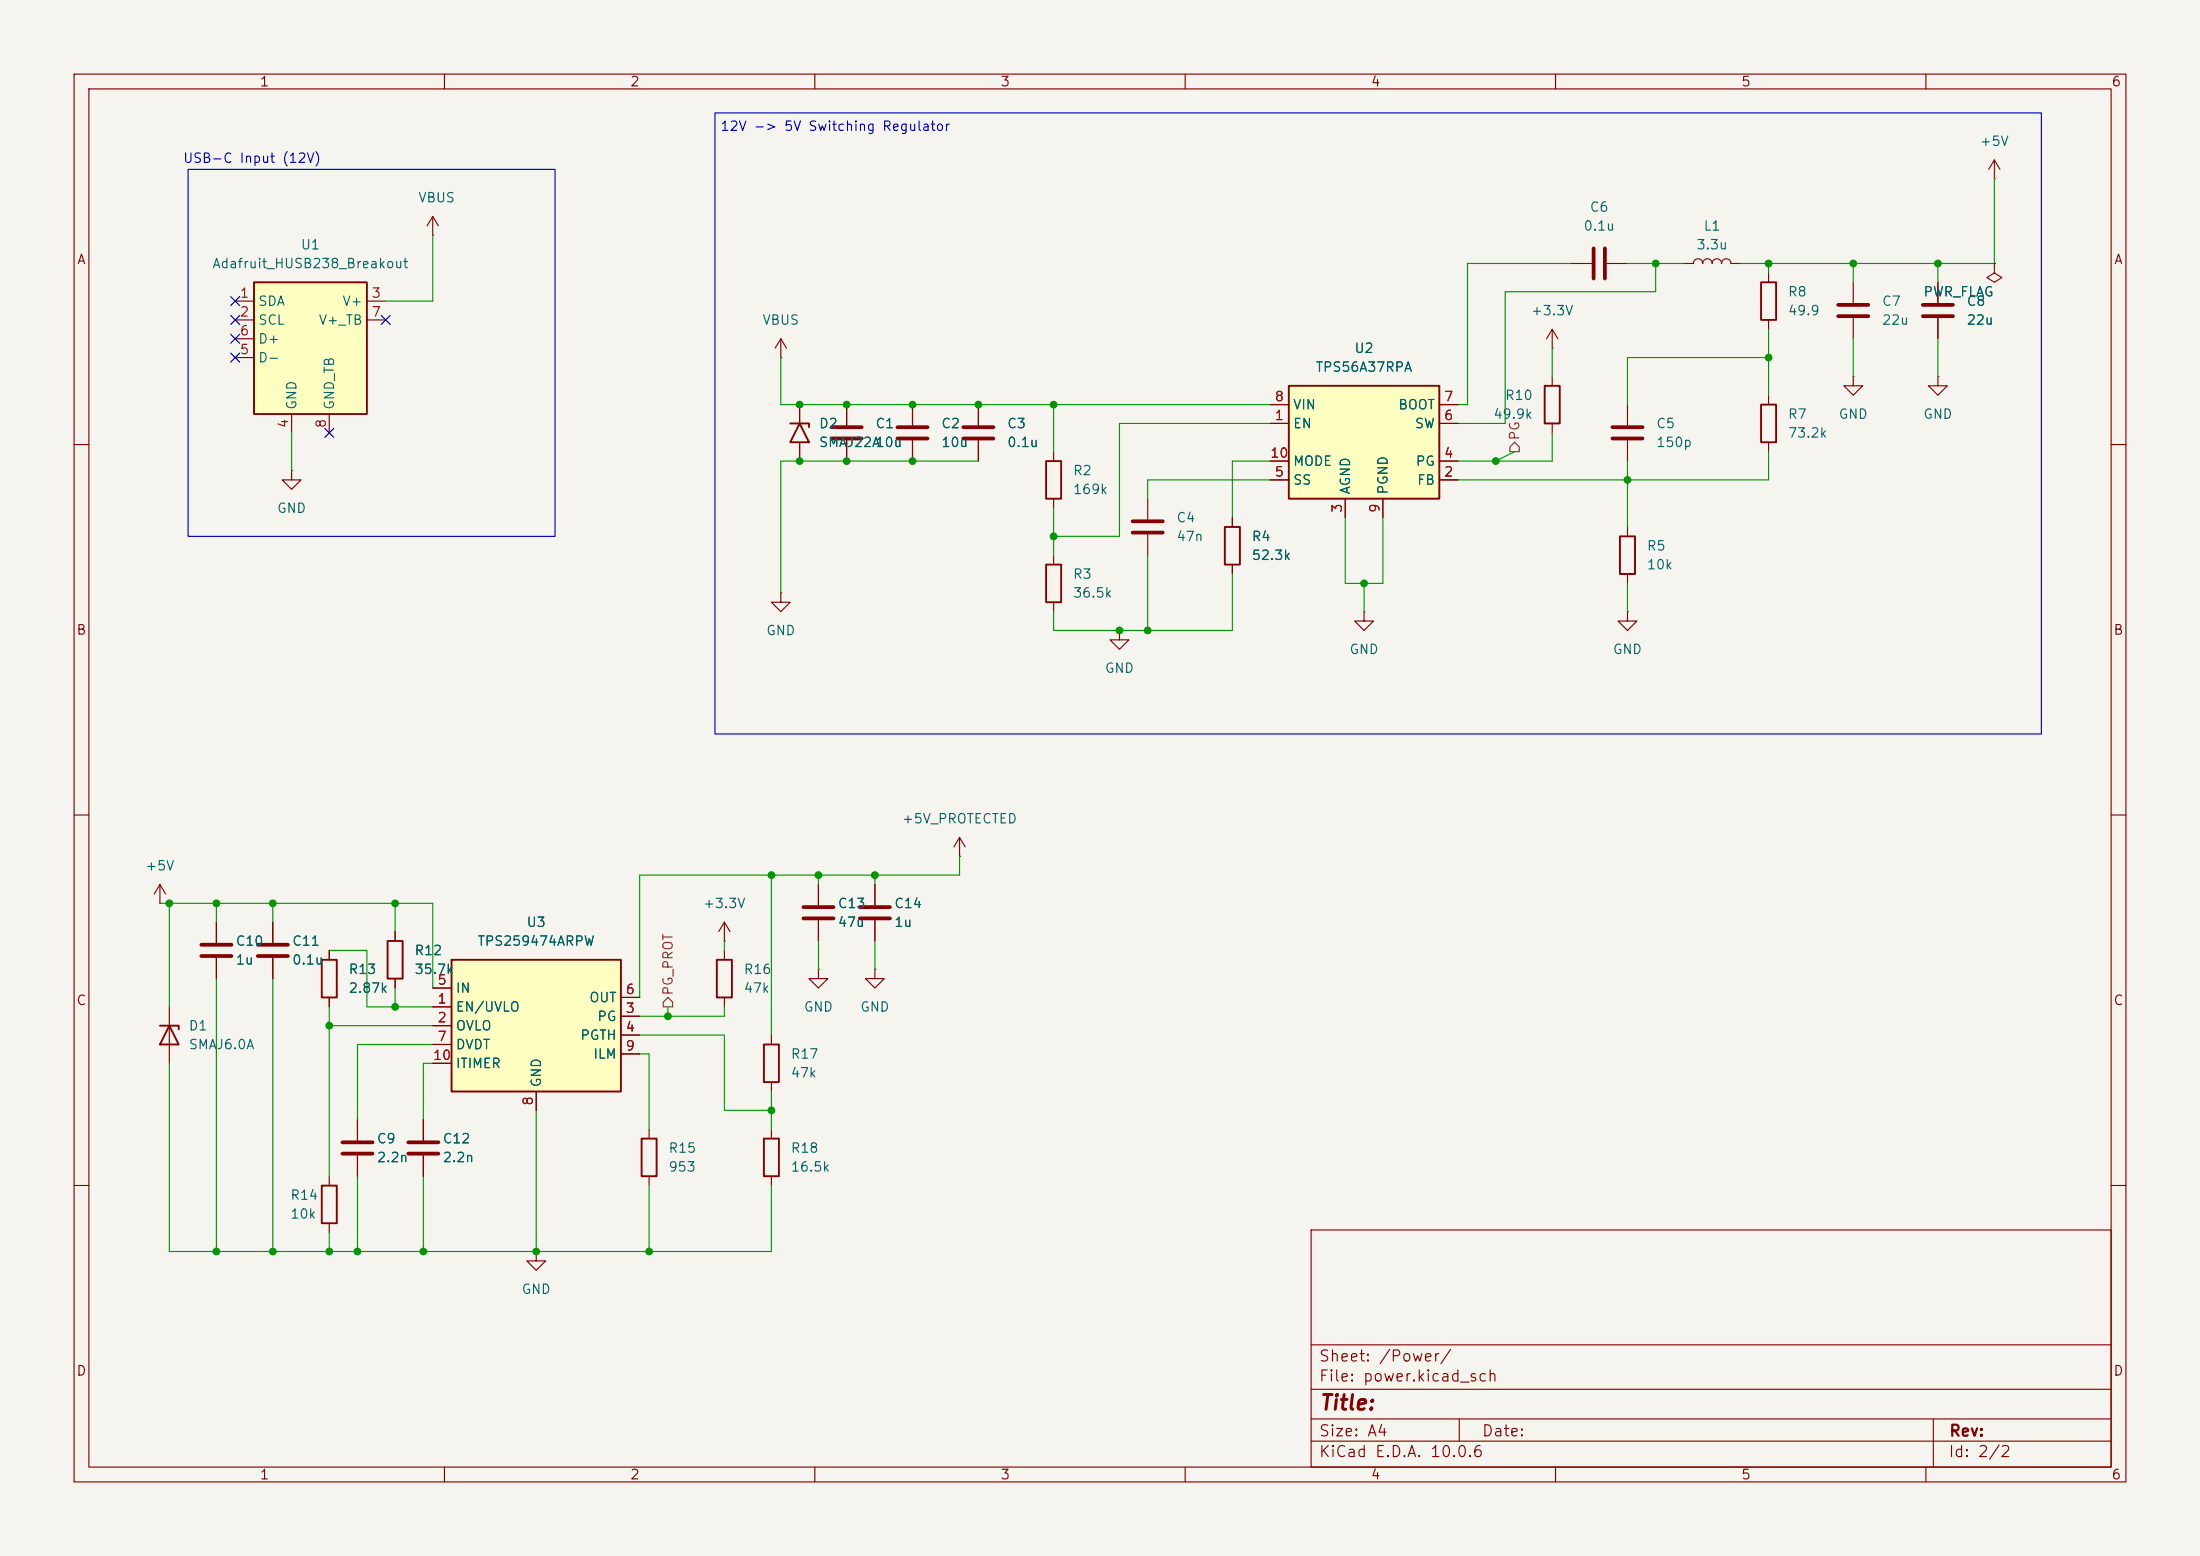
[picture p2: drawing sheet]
<svg xmlns="http://www.w3.org/2000/svg" width="297mm" height="210mm" viewBox="0 0 297 210" stroke-linecap="round" stroke-linejoin="round" font-family="sans-serif">
<path d="M0 0h297v210h-297z" fill="#f5f4ef" stroke="#f5f4ef" stroke-width=".14"/>
<g fill="none" stroke="#840000" stroke-width=".15">
<path d="M10 10h277v190h-277zM12 12h273v186h-273zM60 10v2M110 10v2M160 10v2M210 10v2M260 10v2M10 60h2M142.2 61v1.2M142.2 67.3v1.3M142.2 74.9v1.3M285 60h2"/>
<path d="M142.2 81.3v1.3M151.1 85.1v1.3h1.3l-1.3 1.2-1.2-1.2h1.2M151.1 85.1h.1M10 110h2M21.6 119.4l-.8 1.3M21.6 119.4l.8 1.3M21.6 119.4v2.5M110.5 119.4v2.8M118.1 119.4v2.8M129.5 115.6h.1M129.5 113l-.7 1.3M129.5 113l.8 1.3"/>
<path d="M129.5 113v2.6M285 110h2M21.6 121.9h.1M22.9 135.9v7.6M97.8 127h.1M97.8 124.5l-.8 1.2M97.8 124.5l.8 1.2M97.8 124.5v2.5M97.8 128.3v1.2M97.8 134.6v1.3M104.1 139.7v1.3M110.5 130.8v1.3h1.3l-1.3 1.3-1.3-1.3h1.3"/>
<path d="M110.5 130.8h.1M110.5 124.2v2.8M118.1 130.8v1.3h1.3l-1.3 1.3-1.3-1.3h1.3M118.1 130.8h.1M118.1 124.2v2.8M87.6 152.4v1.3M87.6 158.8v1.2M104.1 146.1v1.2M104.1 152.4v1.3M104.1 158.8v1.2M10 160h2M177 166h108v32h-108z"/>
<path d="M285 160h2M60 198v2M110 198v2M160 198v2M177 194.5h108M177 191.5h108M177 187.5h108M177 181.5h108M197 191.5v3M210 198v2M260 198v2M261 191.5v6.5"/>
</g>
<path d="M141.2 76.2h2.1v5.1h-2.1zM141.2 62.2h2.1v5.1h-2.1zM21.6 138.4h2.5v.5M22.9 138.4l1.2 2.6h-2.5zM96.8 129.5h2v5.1h-2zM86.6 153.7h2v5.1h-2zM103.1 141h2.1v5.1h-2.1zM103.1 153.7h2.1v5.1h-2.1z" fill="none" stroke="#840000" stroke-width=".25"/>
<path d="M108.5 122.4h4M108.5 124h4M116.1 122.4h4M116.1 124h4" fill="none" stroke="#840000" stroke-width=".51"/>
<path d="M61 129.5h22.8v17.8h-22.8z" fill="#ffffc2"/>
<path d="M43.4 129.5h2.1v5.1h-2.1zM52.3 127h2.1v5.1h-2.1zM61 129.5h22.8v17.8h-22.8zM43.4 160h2.1v5.1h-2.1z" fill="none" stroke="#840000" stroke-width=".25"/>
<g fill="none" stroke="#840000" stroke-width=".15">
<path d="M29.2 124.5v2.8M29.2 129.3v2.8M36.8 124.5v2.8M36.8 129.3v2.8M44.4 128.3v1.2M44.4 134.6v1.3M53.3 125.7v1.3M53.3 132.1v1.3M58.4 135.9h2.6M58.4 138.4h2.6M58.4 133.4h2.6M83.8 137.2h2.6"/>
<path d="M83.8 139.7h2.6M83.8 134.6h2.6M44.4 158.8v1.2M48.3 151.1v2.8M48.3 156v2.8M57.1 151.1v2.8M57.1 156v2.8M58.4 141h2.6M58.4 143.5h2.6M72.4 147.3v2.6M83.8 142.2h2.6M44.4 165.1v1.3"/>
<path d="M72.4 168.9v1.3h1.3l-1.3 1.3-1.3-1.3h1.3M72.4 168.9h.1"/>
</g>
<path d="M27.2 127.5h4M27.2 129h4M34.8 127.5h4.1M34.8 129h4.1M46.2 154.2h4.1M46.2 155.7h4.1M55.1 154.2h4.1M55.1 155.7h4.1" fill="none" stroke="#840000" stroke-width=".51"/>
<path d="M34.3 38.1h15.2v17.8h-15.2z" fill="#ffffc2"/>
<path d="M34.3 38.1h15.2v17.8h-15.2zM237.7 38.1h2.1v5.1h-2.1zM106.7 57.2h2.5v.5M107.9 57.2l1.3 2.5h-2.5zM208.5 52.1h2.1v5.1h-2.1zM237.7 54.6h2.1v5.1h-2.1zM218.7 72.4h2v5.1h-2z" fill="none" stroke="#840000" stroke-width=".25"/>
<g fill="none" stroke="#840000" stroke-width=".15">
<path d="M58.4 31.8h.1M58.4 29.2l-.7 1.3M58.4 29.2l.8 1.3M58.4 29.2v2.6M212.1 35.6h2.8M216.9 35.6h2.8M227.3 35.6h1.3a.64 .64 0 0 1 .6-.7 .64 .64 0 0 1 .7 .7 .64 .64 0 0 1 .6-.7 .64 .64 0 0 1 .6 .7 .64 .64 0 0 1 .7-.7 .64 .64 0 0 1 .6 .7 .64 .64 0 0 1 .6-.7 .64 .64 0 0 1 .7 .7h1.2M238.8 36.8v1.3M250.2 38.1v2.8M261.6 38.1v2.8M269.2 24.1h.1M269.2 35.6v1.2l1.1 .7-1.1 .6-1-.6 1-.7"/>
<path d="M269.2 35.6h.1M269.2 21.6l-.7 1.3M269.2 21.6l.8 1.3M269.2 21.6v2.5M31.7 40.6h2.6M31.7 43.2h2.6M31.7 48.3h2.6M31.7 45.7h2.6M39.4 55.9v2.5M44.4 55.9v2.5M49.5 40.6h2.6M49.5 43.2h2.6"/>
<path d="M105.4 48.3h.1M105.4 45.7l-.8 1.3M105.4 45.7l.8 1.3M105.4 45.7v2.6M107.9 54.6v2.6M107.9 59.7v2.5M114.3 54.6v2.8M114.3 59.4v2.8M123.2 54.6v2.8M123.2 59.4v2.8M132.1 54.6v2.8M132.1 59.4v2.8"/>
<path d="M209.5 50.8v1.3M209.5 57.2v1.2M219.7 54.6v2.8M219.7 59.4v2.8M238.8 43.2v1.3M238.8 53.3v1.3M238.8 59.7v1.3M250.2 50.8v1.3h1.3l-1.3 1.2-1.3-1.2h1.3M250.2 50.8h.1M250.2 42.9v2.8M261.6 50.8v1.3h1.3l-1.3 1.2-1.3-1.2h1.3M261.6 50.8h.1"/>
<path d="M261.6 42.9v2.8M39.4 63.5v1.3h1.2l-1.2 1.2-1.3-1.2h1.3M39.4 63.5h.1M219.7 71.1v1.3M219.7 77.5v1.2M105.4 80v1.3h1.3l-1.3 1.3-1.3-1.3h1.3M105.4 80h.1"/>
</g>
<g fill="none" stroke="#840000" stroke-width=".51">
<path d="M215.1 33.5v4.1M216.7 33.5v4.1M112.3 57.7h4M112.3 59.2h4M121.2 57.7h4M121.2 59.2h4M130 57.7h4.1M130 59.2h4.1M217.7 57.7h4M217.7 59.2h4M248.2 42.7h4M248.2 41.1h4"/>
<path d="M259.6 42.7h4.1M259.6 41.1h4.1"/>
</g>
<path d="M174 52.1h20.3v15.2h-20.3z" fill="#ffffc2"/>
<path d="M174 52.1h20.3v15.2h-20.3zM165.4 71.1h2v5.1h-2z" fill="none" stroke="#840000" stroke-width=".25"/>
<g fill="none" stroke="#840000" stroke-width=".15">
<path d="M261.6 38.1v2.8M269.2 35.6h.1M107.9 54.6v2.6M107.9 59.7v2.5M114.3 54.6v2.8M114.3 59.4v2.8M123.2 54.6v2.8M123.2 59.4v2.8M132.1 54.6v2.8M132.1 59.4v2.8M171.4 57.2h2.6M171.4 54.6h2.6"/>
<path d="M194.3 57.2h2.5M194.3 54.6h2.5M209.5 47h.1M209.5 44.5l-.7 1.2M209.5 44.5l.8 1.2M209.5 44.5v2.5M261.6 42.9v2.8M154.9 67.3v2.8M154.9 72.1v2.8M166.4 69.9v1.2M166.4 76.2v1.3M171.4 64.8h2.6"/>
<path d="M171.4 62.2h2.6M181.6 67.3v2.6M186.7 67.3v2.6M194.3 64.8h2.5M194.3 62.2h2.5M184.1 82.6v1.2h1.3l-1.3 1.3-1.2-1.3h1.2M184.1 82.6h.1M219.7 82.6v1.2h1.3l-1.3 1.3-1.3-1.3h1.3M219.7 82.6h.1M110.5 119.4v2.8M118.1 119.4v2.8M29.2 124.5v2.8"/>
<path d="M29.2 129.3v2.8M36.8 124.5v2.8M36.8 129.3v2.8M44.4 128.3v1.2M44.4 134.6v1.3M53.3 125.7v1.3M53.3 132.1v1.3M58.4 135.9h2.6M58.4 138.4h2.6M58.4 133.4h2.6M83.8 137.2h2.6M83.8 139.7h2.6"/>
<path d="M83.8 134.6h2.6M110.5 124.2v2.8M118.1 124.2v2.8M48.3 151.1v2.8M48.3 156v2.8M57.1 151.1v2.8M57.1 156v2.8M58.4 141h2.6M58.4 143.5h2.6M72.4 147.3v2.6M83.8 142.2h2.6"/>
</g>
<path d="M152.9 70.4h4.1M152.9 71.9h4.1" fill="none" stroke="#840000" stroke-width=".51"/>
<path d="M204.5 59.7l.6 .6v.7h-1.3v-.7zM90.2 134.6l.6 .7v.6h-1.3v-.6z" fill="none" stroke="#725600" stroke-width=".15"/>
<g fill="none" stroke="#009600" stroke-width=".15">
<path d="M58.4 31.8v8.8h-6.3M212.1 35.6h-14v19h-1.3M219.7 35.6h7.6M223.5 35.6v3.8h-20.3v17.8h-6.4M238.8 35.6v1.2M250.2 35.6v2.5M261.6 35.6v2.5M269.2 24.1v11.5h-34.3M39.4 58.4v5.1M105.4 48.3v6.3h66M142.2 54.6v6.4M171.4 57.2h-20.3v15.2h-8.9"/>
<path d="M209.5 58.4v3.8h-12.7M209.5 47v3.8M238.8 44.5v8.8M238.8 48.3h-19.1v6.3M250.2 45.7v5.1M261.6 45.7v5.1M132.1 62.2h-26.7v17.8M142.2 68.6v6.3M154.9 74.9v10.2M166.4 77.5v7.6h-24.2v-2.5M171.4 62.2h-5v7.7M171.4 64.8h-16.5v2.5"/>
<path d="M181.6 69.9v8.8h5.1v-8.8M184.1 78.7v3.9M204.5 61l-2.6 1.2M219.7 62.2v8.9M219.7 78.7v3.9M238.8 61v3.8h-42M104.1 118.1v21.6M110.5 118.1v1.3M118.1 118.1v1.3M129.5 115.6v2.5h-43.1v16.5M21.6 121.9h36.8v11.5M22.9 121.9v14"/>
<path d="M29.2 121.9v2.6M29.2 132.1v36.8M36.8 121.9v2.6M36.8 132.1v36.8M44.4 128.3h5.1v7.6h8.9M44.4 135.9v22.9M44.4 138.4h14M53.3 121.9v3.8M53.3 133.4v2.5M86.4 139.7h11.4v10.2h6.3M90.2 135.9v1.3M97.8 127v1.3"/>
<path d="M97.8 135.9v1.3h-11.4M110.5 127v3.8M118.1 127v3.8M22.9 143.5v25.4h81.2v-8.9M48.3 158.8v10.1M57.1 158.8v10.1M58.4 143.5h-1.3v7.6M58.4 141h-10.1v10.1M72.4 149.9v19M86.4 142.2h1.2v10.2M104.1 147.3v5.1M44.4 166.4v2.5"/>
<path d="M87.6 160v8.9"/>
</g>
<path d="M31.1 47.7l1.3 1.2M31.1 45.1l1.3 1.2M31.1 40l1.3 1.2M31.1 42.6l1.3 1.2M32.4 47.7l-1.3 1.2M32.4 45.1l-1.3 1.2M32.4 40l-1.3 1.2M32.4 42.6l-1.3 1.2M43.8 57.8l1.3 1.2M45.1 57.8l-1.3 1.2M51.5 42.6l1.2 1.2M52.7 42.6l-1.2 1.2" fill="none" stroke="#000084" stroke-width=".15"/>
<path d="M96.5 15.2h179.1v83.9h-179.1zM25.4 22.9h49.5v49.5h-49.5z" fill="none" stroke="#0000c2" stroke-width=".15"/>
<g fill="#009600" stroke="#009600" stroke-width=".14">
<circle cx="201.9" cy="62.2" r=".46"/>
<circle cx="36.8" cy="121.9" r=".46"/>
<circle cx="53.3" cy="121.9" r=".46"/>
<circle cx="29.2" cy="121.9" r=".46"/>
<circle cx="22.9" cy="121.9" r=".46"/>
<circle cx="53.3" cy="135.9" r=".46"/>
<circle cx="107.9" cy="54.6" r=".46"/>
<circle cx="123.2" cy="54.6" r=".46"/>
<circle cx="114.3" cy="54.6" r=".46"/>
<circle cx="132.1" cy="54.6" r=".46"/>
<circle cx="123.2" cy="62.2" r=".46"/>
<circle cx="107.9" cy="62.2" r=".46"/>
<circle cx="114.3" cy="62.2" r=".46"/>
<circle cx="36.8" cy="168.9" r=".46"/>
<circle cx="44.4" cy="168.9" r=".46"/>
<circle cx="29.2" cy="168.9" r=".46"/>
<circle cx="48.3" cy="168.9" r=".46"/>
<circle cx="57.1" cy="168.9" r=".46"/>
<circle cx="44.4" cy="138.4" r=".46"/>
<circle cx="87.6" cy="168.9" r=".46"/>
<circle cx="72.4" cy="168.9" r=".46"/>
<circle cx="90.2" cy="137.2" r=".46"/>
<circle cx="104.1" cy="118.1" r=".46"/>
<circle cx="104.1" cy="149.9" r=".46"/>
<circle cx="261.6" cy="35.6" r=".46"/>
<circle cx="238.8" cy="35.6" r=".46"/>
<circle cx="238.8" cy="48.3" r=".46"/>
<circle cx="250.2" cy="35.6" r=".46"/>
<circle cx="223.5" cy="35.6" r=".46"/>
<circle cx="219.7" cy="64.8" r=".46"/>
<circle cx="110.5" cy="118.1" r=".46"/>
<circle cx="118.1" cy="118.1" r=".46"/>
<circle cx="154.9" cy="85.1" r=".46"/>
<circle cx="151.1" cy="85.1" r=".46"/>
<circle cx="142.2" cy="72.4" r=".46"/>
<circle cx="184.1" cy="78.7" r=".46"/>
<circle cx="142.2" cy="54.6" r=".46"/>
</g>
<text font-size="2" fill="#840000" x="178" y="190.8">Title:</text>
<g font-size="1.5" fill="#840000">
<text x="178" y="184.1">Sheet: /Power/</text>
<text x="178" y="186.8">File: power.kicad_sch</text>
<text x="178" y="197">KiCad E.D.A. 10.0.6</text>
<text x="178" y="194.2">Size: A4</text>
<text x="200" y="194.2">Date:</text>
<text x="263" y="197">Id: 2/2</text>
<text x="263" y="194.2">Rev:</text>
</g>
<g font-size="1.3" fill="#840000">
<text x="35" y="12">1</text>
<text x="85" y="12">2</text>
<text x="135" y="12">3</text>
<text x="185" y="12">4</text>
<text x="235" y="12">5</text>
<text x="285" y="12">6</text>
<text x="10.3" y="36">A</text>
<text x="285.3" y="36">A</text>
<text x="10.2" y="86">B</text>
<text x="285.2" y="86">B</text>
<text x="10.2" y="136">C</text>
<text x="285.2" y="136">C</text>
<text x="10.2" y="186">D</text>
<text x="285.2" y="186">D</text>
<text x="35" y="200">1</text>
<text x="85" y="200">2</text>
<text x="135" y="200">3</text>
<text x="185" y="200">4</text>
<text x="235" y="200">5</text>
<text x="285" y="200">6</text>
</g>
<g font-size="1.3" fill="#0000c2">
<text x="97.2" y="18">12V -&gt; 5V Switching Regulator</text>
<text x="24.6" y="22.3">USB-C Input (12V)</text>
</g>
<g font-size="1.3" fill="#006464">
<text x="267.2" y="20">+5V</text>
<text x="56.4" y="27.6">VBUS</text>
<text x="214.5" y="28.9">C6</text>
<text x="40.5" y="34">U1</text>
<text x="213.7" y="31.4">0.1u</text>
<text x="228.9" y="34">3.3u</text>
<text x="229.9" y="31.4">L1</text>
<text x="28.6" y="36.5">Adafruit_HUSB238_Breakout</text>
<text x="34.8" y="41.6">SDA</text>
<text x="46.1" y="41.6">V+</text>
<text x="241.3" y="40.3">R8</text>
<text x="254" y="41.6">C7</text>
<text x="259.6" y="40.3">PWR_FLAG</text>
<text x="265.4" y="41.6">C8</text>
<text x="34.8" y="44.1">SCL</text>
<text x="34.8" y="46.7">D+</text>
<text x="42.9" y="44.1">V+_TB</text>
<text x="102.8" y="44.1">VBUS</text>
<text x="182.8" y="48">U2</text>
<text x="206.6" y="42.9">+3.3V</text>
<text x="241.3" y="42.9">49.9</text>
<text x="254" y="44.1">22u</text>
<text x="265.4" y="44.1">22u</text>
<text x="34.8" y="49.2">D-</text>
<text x="177.5" y="50.5">TPS56A37RPA</text>
<text x="40.3" y="55.4" transform="rotate(-90 40.3 55.4)">GND</text>
<text x="45.4" y="55.4" transform="rotate(-90 45.4 55.4)">GND_TB</text>
<text x="110.5" y="58.1">D2</text>
<text x="118.1" y="58.1">C1</text>
<text x="127" y="58.1">C2</text>
<text x="135.9" y="58.1">C3</text>
<text x="174.5" y="58.1">EN</text>
<text x="174.5" y="55.6">VIN</text>
<text x="188.7" y="55.6">BOOT</text>
<text x="190.9" y="58.1">SW</text>
<text x="201.5" y="56.8">49.9k</text>
<text x="203.1" y="54.3">R10</text>
<text x="223.5" y="58.1">C5</text>
<text x="241.3" y="56.8">R7</text>
<text x="241.3" y="59.4">73.2k</text>
<text x="248.1" y="56.8">GND</text>
<text x="259.6" y="56.8">GND</text>
<text x="110.5" y="60.7">SMAJ22A</text>
<text x="118.1" y="60.7">10u</text>
<text x="127" y="60.7">10u</text>
<text x="135.9" y="60.7">0.1u</text>
<text x="144.8" y="64.5">R2</text>
<text x="174.5" y="65.7">SS</text>
<text x="174.5" y="63.2">MODE</text>
<text x="191" y="63.2">PG</text>
<text x="191.2" y="65.7">FB</text>
<text x="223.5" y="60.7">150p</text>
<text x="37.3" y="69.5">GND</text>
<text x="144.8" y="67">169k</text>
<text x="158.7" y="70.8">C4</text>
<text x="182.6" y="66.8" transform="rotate(-90 182.6 66.8)">AGND</text>
<text x="187.7" y="66.8" transform="rotate(-90 187.7 66.8)">PGND</text>
<text x="158.7" y="73.4">47n</text>
<text x="168.9" y="73.4">R4</text>
<text x="168.9" y="75.9">52.3k</text>
<text x="222.2" y="74.6">R5</text>
<text x="222.2" y="77.2">10k</text>
<text x="144.8" y="78.4">R3</text>
<text x="144.8" y="81">36.5k</text>
<text x="103.3" y="86.1">GND</text>
<text x="182.1" y="88.6">GND</text>
<text x="217.6" y="88.6">GND</text>
<text x="149.1" y="91.1">GND</text>
<text x="121.7" y="111.5">+5V_PROTECTED</text>
<text x="19.5" y="117.8">+5V</text>
<text x="71" y="125.4">U3</text>
<text x="94.8" y="122.9">+3.3V</text>
<text x="113" y="122.9">C13</text>
<text x="113" y="125.4">47u</text>
<text x="120.6" y="122.9">C14</text>
<text x="120.6" y="125.4">1u</text>
<text x="31.7" y="128">C10</text>
<text x="31.7" y="130.5">1u</text>
<text x="39.4" y="128">C11</text>
<text x="39.4" y="130.5">0.1u</text>
<text x="47" y="131.8">R13</text>
<text x="55.9" y="129.2">R12</text>
<text x="55.9" y="131.8">35.7k</text>
<text x="64.4" y="128">TPS259474ARPW</text>
<text x="100.3" y="131.8">R16</text>
<text x="47" y="134.3">2.87k</text>
<text x="61.4" y="136.9">EN/UVLO</text>
<text x="61.4" y="134.3">IN</text>
<text x="79.5" y="135.6">OUT</text>
<text x="100.3" y="134.3">47k</text>
<text x="108.4" y="136.9">GND</text>
<text x="116" y="136.9">GND</text>
<text x="25.4" y="139.4">D1</text>
<text x="25.4" y="141.9">SMAJ6.0A</text>
<text x="61.4" y="139.4">OVLO</text>
<text x="61.4" y="141.9">DVDT</text>
<text x="78.2" y="140.7">PGTH</text>
<text x="80" y="143.2">ILM</text>
<text x="80.5" y="138.1">PG</text>
<text x="106.7" y="143.2">R17</text>
<text x="61.4" y="144.5">ITIMER</text>
<text x="73.4" y="146.8" transform="rotate(-90 73.4 146.8)">GND</text>
<text x="106.7" y="145.7">47k</text>
<text x="50.8" y="154.6">C9</text>
<text x="59.7" y="154.6">C12</text>
<text x="90.2" y="155.9">R15</text>
<text x="106.7" y="155.9">R18</text>
<text x="50.8" y="157.2">2.2n</text>
<text x="59.7" y="157.2">2.2n</text>
<text x="90.2" y="158.4">953</text>
<text x="106.7" y="158.4">16.5k</text>
<text x="39.1" y="162.3">R14</text>
<text x="39.1" y="164.8">10k</text>
<text x="70.3" y="175">GND</text>
</g>
<g font-size="1.3" fill="#a90000">
<text x="32.3" y="40.5">1</text>
<text x="50.1" y="40.5">3</text>
<text x="32.3" y="43">2</text>
<text x="32.3" y="45.6">6</text>
<text x="50.1" y="43">7</text>
<text x="32.3" y="48.1">5</text>
<text x="39.2" y="57.9" transform="rotate(-90 39.2 57.9)">4</text>
<text x="44.3" y="57.9" transform="rotate(-90 44.3 57.9)">8</text>
<text x="172" y="57">1</text>
<text x="172" y="54.5">8</text>
<text x="194.8" y="57">6</text>
<text x="194.8" y="54.5">7</text>
<text x="171.4" y="62.1">10</text>
<text x="172" y="64.6">5</text>
<text x="194.8" y="64.6">2</text>
<text x="194.8" y="62.1">4</text>
<text x="181.5" y="69.3" transform="rotate(-90 181.5 69.3)">3</text>
<text x="186.6" y="69.3" transform="rotate(-90 186.6 69.3)">9</text>
<text x="59" y="135.8">1</text>
<text x="59" y="133.2">5</text>
<text x="84.4" y="137">3</text>
<text x="84.4" y="134.5">6</text>
<text x="58.4" y="143.4">10</text>
<text x="59" y="138.3">2</text>
<text x="59" y="140.8">7</text>
<text x="84.4" y="139.6">4</text>
<text x="84.4" y="142.1">9</text>
<text x="72.3" y="149.3" transform="rotate(-90 72.3 149.3)">8</text>
</g>
<g font-size="1.3" fill="#725600">
<text x="205.4" y="59.5" transform="rotate(-90 205.4 59.5)">PG</text>
<text x="91.1" y="134.5" transform="rotate(-90 91.1 134.5)">PG_PROT</text>
</g>
</svg>
